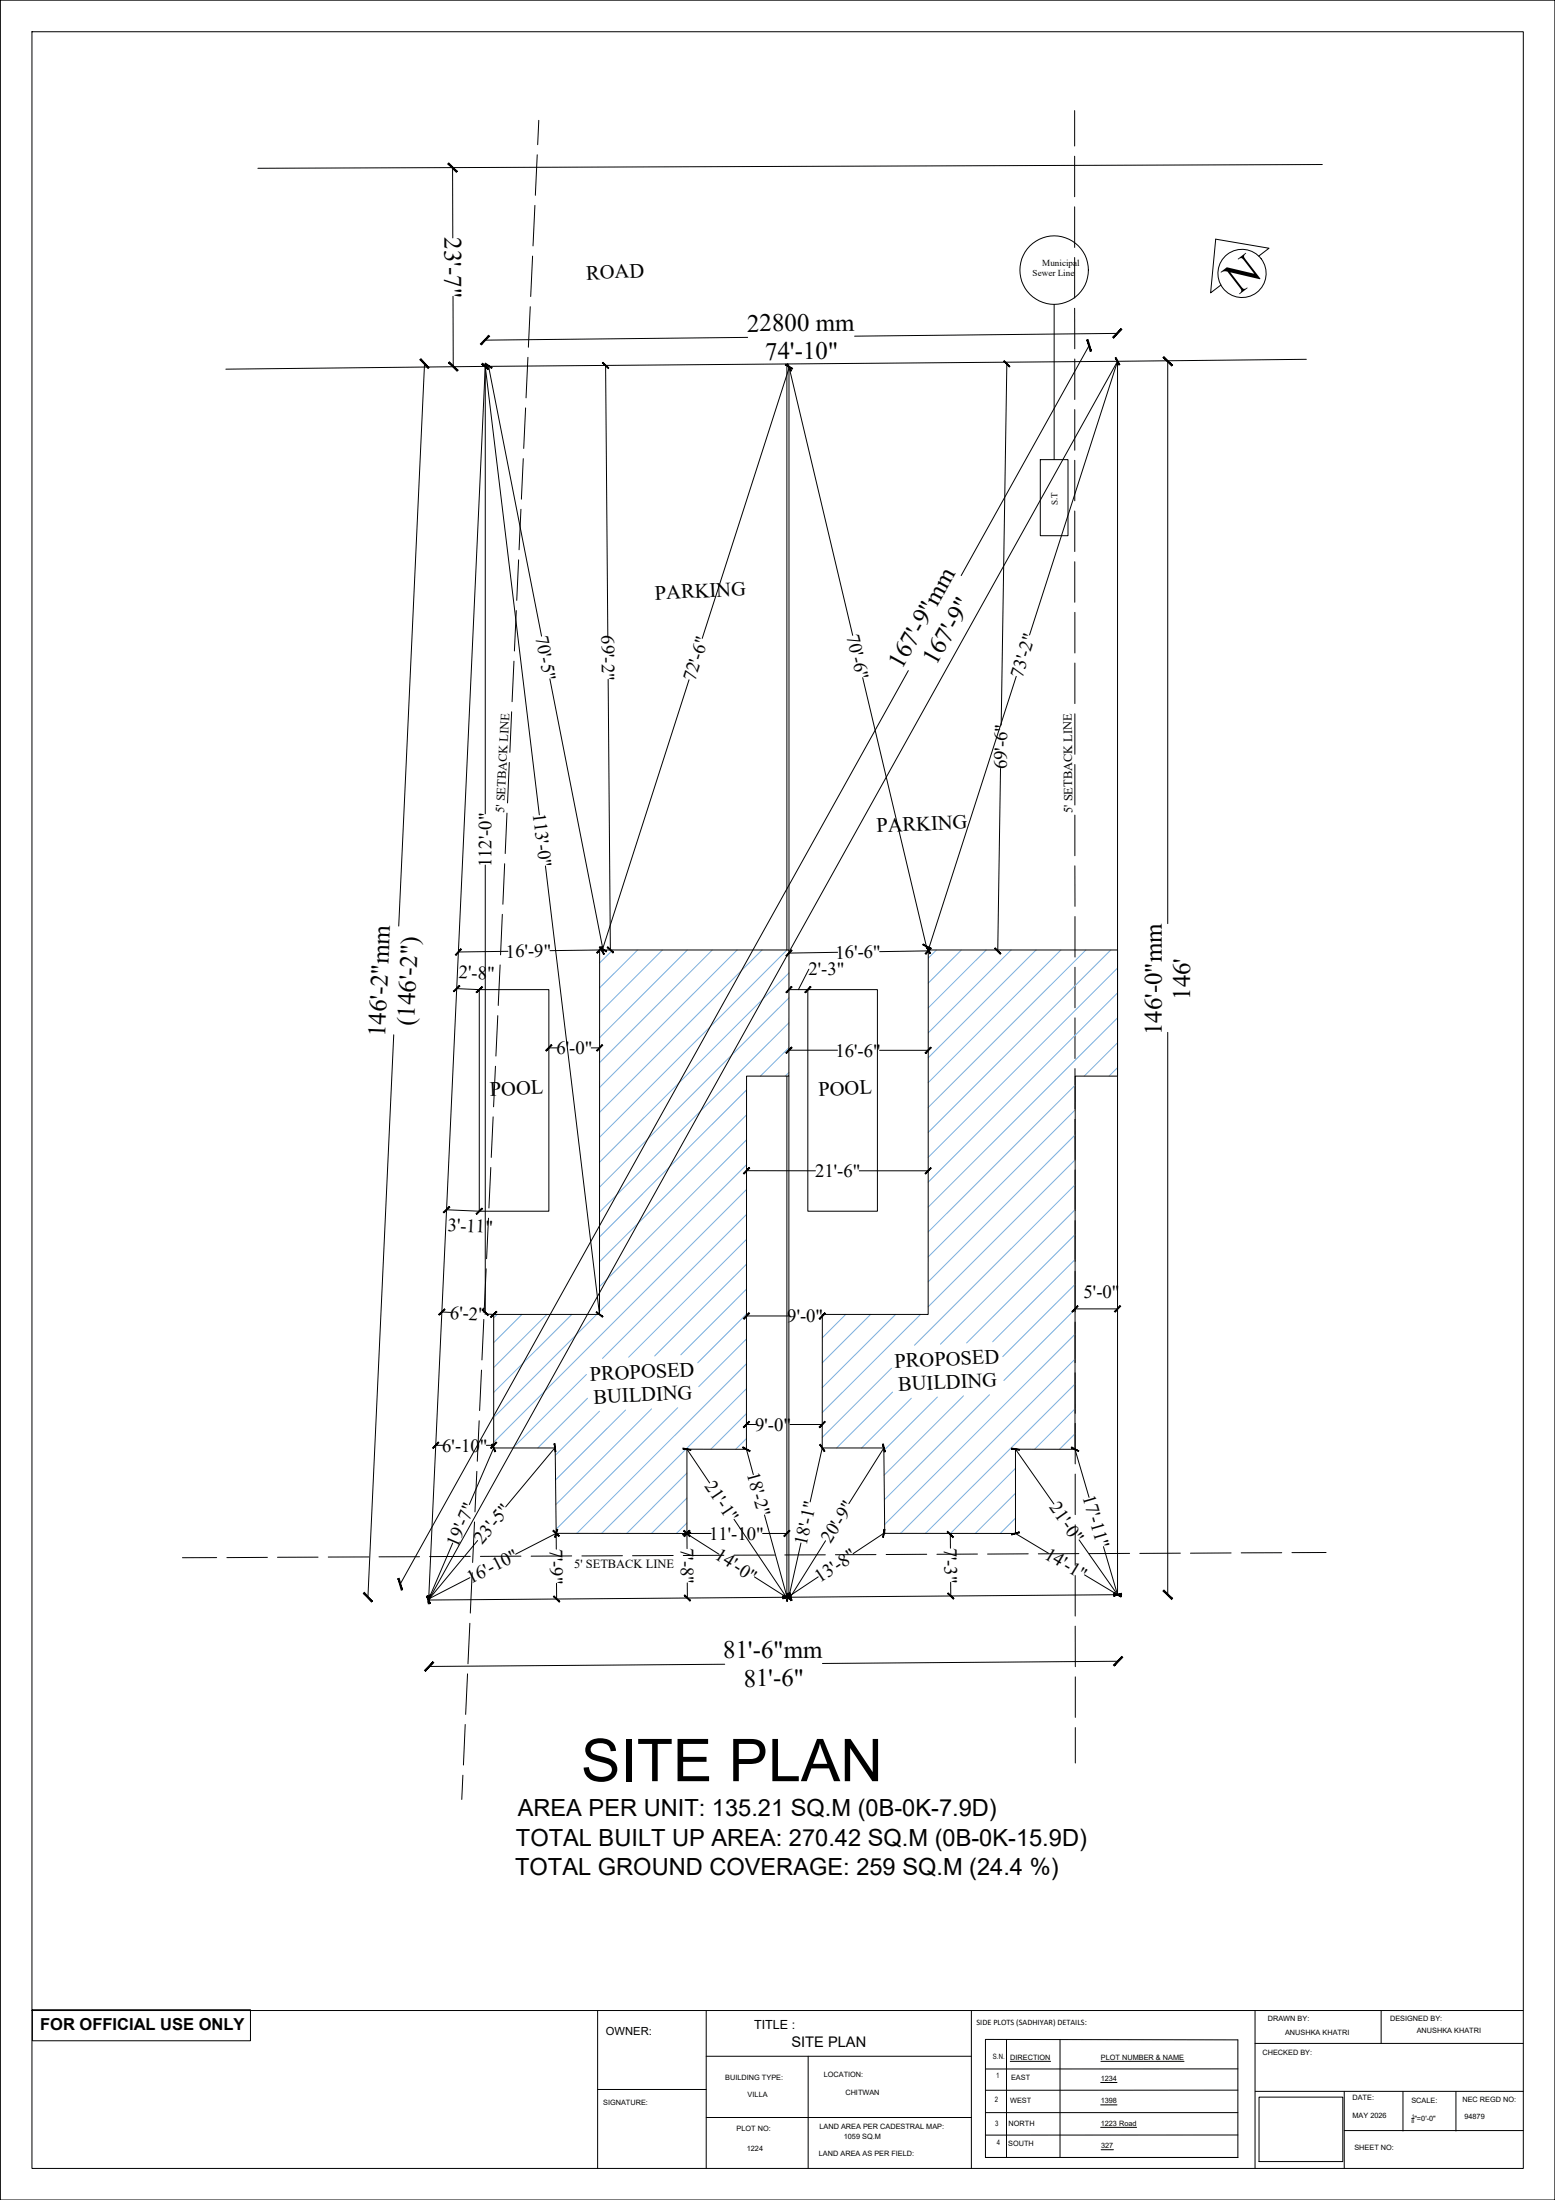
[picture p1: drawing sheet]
<svg xmlns="http://www.w3.org/2000/svg" width="594mm" height="841mm" viewBox="0 0 594 841" stroke-linecap="round" stroke-linejoin="round" font-family="sans-serif">
<!-- layer: ROAD -->
<path d="M505.2 62.9l-406.7 1.4M499.1 137.4l-72.2 .7M185.4 140.1l-99.1 1" fill="none" stroke="#000" stroke-width=".38"/>
<!-- layer: SITE BOUNDARY -->
<path d="M185.4 140.1l241.5-2v471.5l-263.1 2.1zM300.6 140.2v223M301.4 140.2v223M300.6 411.4v199.2M301.4 411.4v199.2" fill="none" stroke="#000" stroke-width=".38"/>
<!-- layer: dim -->
<g fill="none" stroke="#000" stroke-width=".38">
<path d="M205.2 59.2l-.7 15.5M205.8 46l-.4 9.3M410.6 42.3v13.5M410.6 59.7v15.5M204.4 78.5l-.8 15.5M410.6 79.1v15.5M203.5 97.9l-.8 15.5M410.6 98.5v15.4M202.6 117.2l-.7 15.5M402.7 116.4v59.3M410.6 117.8v15.5M201.7 136.6l-.7 15.5"/>
<path d="M410.6 137.2v15.5M200.8 155.9l-.7 15.5M410.6 156.6v15.5M199.9 175.3l-.7 15.5M397.4 175.7h10.6v29.1h-10.6zM410.6 176v15.5M199 194.7l-.7 15.5M410.6 195.4v15.4M198.1 214l-.7 15.5M410.6 214.7v15.5M197.2 233.4l-.7 15.5M410.6 234.1v15.5"/>
<path d="M196.4 252.8l-.8 15.5M410.6 253.5v15.5M195.5 272.1l-.7 15.5M410.6 272.9v15.5M194.6 291.5l-.7 15.4M410.6 292.3v15.4M193.7 310.8l-.7 15.5M410.6 311.6v15.5M192.8 330.2l-.7 15.5M410.6 331l.1 15.5M191.9 349.5l-.7 15.5M410.7 350.4v15.5"/>
<path d="M191.1 368.9l-.8 15.5M410.7 369.8v15.5M190.2 388.3l-.7 15.4M410.7 389.1v15.6M189.3 407.6l-.7 15.5M410.7 408.5v15.5M188.4 427l-.7 15.5M410.7 427.9v15.5M187.5 446.3l-.7 15.5M410.7 447.3v15.5M186.6 465.7l-.7 15.5M410.7 466.6v15.6"/>
<path d="M185.7 485l-.7 15.5M410.7 486v15.5M184.8 504.4l-.7 15.5M410.7 505.4v15.5M184 523.8l-.8 15.4M410.7 524.8l.1 15.5M183.1 543.1l-.8 15.5M410.8 544.1v15.5M182.2 562.5l-.7 15.5M410.8 563.5v15.5M82.8 595.4l-13.1 .1M102.2 595.4h-15.5"/>
<path d="M121.5 595.3h-15.5M140.9 595.2h-15.5M160.3 595.1l-15.5 .1M179.7 595l-15.6 .1M181.3 581.8l-.7 15.5M199 594.9l-15.5 .1M218.4 594.8l-15.5 .1M237.8 594.7l-15.5 .1M257.2 594.6l-15.5 .1M276.5 594.6h-15.5M295.9 594.5h-15.5M315.3 594.4h-15.5"/>
<path d="M334.7 594.3h-15.5M354 594.2l-15.4 .1M373.4 594.1l-15.5 .1M392.8 594l-15.5 .1M410.8 582.9v15.5M412.2 593.9l-15.5 .1M431.6 593.8l-15.5 .1M450.9 593.8h-15.4M470.3 593.7l-15.5 .1M489.7 593.6h-15.5M506.6 593.5h-13M180.4 601.2l-.7 15.5"/>
<path d="M410.8 602.3v15.5M178.6 639.9l-.7 15.5M179.5 620.6l-.7 15.4M410.8 621.7v15.4M177.7 659.2l-.6 15.5M410.8 641v15.5M176.8 678.6l-.4 9.3M410.8 660.4v13.6"/>
<circle cx="402.7" cy="103.2" r="13.1"/>
</g>
<!-- layer: TEXT -->
<g fill="none" stroke="#000" stroke-width=".38">
<path d="M172.9 64.1l.1 26.9M173.1 113.3l.1 26.8M162.2 139l-9.9 215M186.6 139.9l20.3 103.3M231.4 139.7l.8 103.4M285.6 129l-100.3 1M384.7 139.1l-2.2 138.1M416.1 132.1l-48.9 87.9M426.9 127.5l-100.4 1M446.1 138.1v215M301.4 140.2l24.4 102.7M301.5 140.5l-33.2 103.5"/>
<path d="M210.1 259.5l20.2 103.4M232.3 259.7l.9 103.4M263.2 259.9l-33.2 103.6M329.6 259.1l24.3 102.7M347 256.4l-194.1 349.2M388.3 258.6l-33.7 104.6M393.3 242.7l33.6-104.6-263.1 473.6M382.2 293.8l-1 69.7M185.4 311.1v-171l20.7 171.4M185.4 330.7v171M208.4 331l20.6 171.5M174.5 377.9l8.6 .4"/>
<path d="M194.1 363.7l-19 .2M229.1 363.2l-19 .2M301.4 378.3h7.2M309 370.5l-4 7.8M320 364.1l-18.6 .2M354.6 363.5l-18.5 .3M150.4 395.6l-9.8 215M446.1 394.7v214.9M209.6 400.6h3.3M225.9 400.6h3.2M301.4 401.5h18.6M336.1 401.5h18.5"/>
<path d="M285.2 447.5l26.3 .1M328.3 447.6h26.3M170.6 462.5l12.5 .5M168.8 501.6l3.4 .1M185.2 502.3l3.4 .2M285.2 503.1h15.9M314.1 503.1h.1M410.7 500.4h16.2M166.5 552.5h2.7M185.8 552.5h2.8M188.6 553.5l-9.3 21.7M212 553.5l-18.8 22.6"/>
<path d="M262.4 554l8.7 12.9M285.2 554l2.6 9.7M285.2 544.6h3.6M301.8 544.6h12.3M314.1 553.5l-4.6 20.7M337.7 553.5l-13.4 21.3M388 554l14.6 21M410.7 554l5.4 18.4M292.1 579.1l8.6 31.5M182.5 588.9l-18.8 22.7 9.2-21.7M212.5 592.2v-6l-15.5 7.9M262.4 586.3l12.3 7.9"/>
<path d="M271.7 586.2h-9.3l.1 5.8M280.4 580.8l20.1 29.8M291.4 586.2h9.2M306 589.9l-4.6 20.6M315.4 589l-13.3 21.3M337.6 586.2l-11.7 7.7M363.1 586.6v5.2M388 586.2l12.6 7.6M412.3 588.7l14.6 20.9M421.6 591.3l5.3 18.3M179.5 603.1l-15.4 8M212.6 605.3l.1 6"/>
<path d="M262.6 605.1v5.8M288.2 602.8l12.4 7.9M312.6 602.8l-11.7 7.8M363.2 604.9v5.2M414.3 602.1l12.6 7.5M276.9 636.2l-112.9 .9M427.2 635.1l-113 .8"/>
</g>
<g fill="#000" stroke="#000" stroke-width=".38">
<path d="M171.1 62.6l3.2 3.3 .4-.4zM171.1 62.6l.4-.3 3.2 3.2z"/>
<path d="M171.4 138.7l3.6 2.8-3.3-3.2zM171.4 138.7l3.6 2.8-.4 .4z"/>
<path d="M186.7 128.2l-2.8 3.6 3.1-3.2zM186.7 128.2l-2.8 3.6-.4-.3z"/>
<path d="M415.2 129.9l1.3 4.5 .5-.2zM415.2 129.9l.5-.1 1.3 4.4z"/>
<path d="M428.3 125.6l-3.2 3.3 .3 .3zM428.3 125.6l.3 .4-3.2 3.2z"/>
<path d="M426.1 136.8l1.4 2.8 .3-.2zM426.1 136.8l.3-.1 1.4 2.7z"/>
<path d="M444.3 136.7l3.3 3.2 .3-.3zM444.3 136.7l.4-.4 3.2 3.3z"/>
<path d="M160.5 137.5l3 3.4 .4-.4zM160.5 137.5l.3-.4 3.1 3.4z"/>
<path d="M184.2 139.1l2.2 2.2 .2-.3zM184.4 138.9l2.2 2.1-2.4-1.9z"/>
<path d="M184.1 139.3l2.4 1.9 .2-.3zM184.3 139l2.4 1.9-2.6-1.6z"/>
<path d="M185.3 139.1l2.5 1.7 .2-.3zM185.5 138.8l2.5 1.7-2.7-1.4z"/>
<path d="M230.2 138.8l2.1 2.1 .3-.2zM230.2 138.8l.2-.3 2.2 2.2z"/>
<path d="M300.7 139.2l1.4 2.7 .3-.1zM300.7 139.2l.3-.1 1.4 2.7z"/>
<path d="M300 139.5l2.6 1.6 .2-.2zM300.2 139.3l2.6 1.6-2.8-1.4z"/>
<path d="M383.5 138.1l2.1 2.2 .2-.2zM383.7 137.9l2.1 2.2-2.3-2z"/>
<path d="M175.5 376.8l-2 2.3 2.2-2.1zM173.2 378.8l2.3-2-2 2.3z"/>
<path d="M176.1 362.7l-1.9 2.5 2.1-2.2zM176.1 362.7l-1.9 2.5-.2-.3z"/>
<path d="M181.9 379.3l.2 .2 2-2.3zM184.1 377.2l.2 .2-2.2 2.1z"/>
<path d="M230.1 361.9l-2.2 2.2 .2 .2zM230.1 361.9l.2 .3-2.2 2.1z"/>
<path d="M229.2 361.9l-.2 .3 2.7 1.4zM229 362.2l2.7 1.4-.2 .3z"/>
<path d="M229.2 362.1l1.7 2.6-1.4-2.7zM229.2 362.1l1.7 2.6-.3 .2z"/>
<path d="M232.2 361.9l-.2 .2 2.4 2zM232 362.1l2.4 2-.2 .2z"/>
<path d="M302.4 363.2l-1.9 2.4 2.1-2.2zM302.4 363.2l-1.9 2.4-.3-.3z"/>
<path d="M302.4 377.1l-1.9 2.4 2.1-2.2zM302.4 377.1l-1.9 2.4-.3-.2z"/>
<path d="M307.4 379.3l.3 .2 1.9-2.4zM309.6 377.1l.3 .2-2.2 2.2z"/>
<path d="M352.7 360.9l-.1 .2 2.7 1.3zM352.6 361.1l2.7 1.3-.2 .3z"/>
<path d="M355.6 362.3l-2.1 2.2 .2 .2zM355.6 362.3l.2 .2-2.1 2.2z"/>
<path d="M353.8 361.9l1.7 2.5-1.4-2.7zM353.8 361.9l1.7 2.5-.3 .2z"/>
<path d="M380 362.6l2.4 1.9-2.1-2.1zM380 362.6l2.4 1.9-.3 .3z"/>
<path d="M210.6 399.4l-1.9 2.4 2.2-2.2zM208.5 401.5l2.1-2.1-1.9 2.4z"/>
<path d="M227.9 401.6l.2 .2 2-2.4zM230.1 399.4l.2 .2-2.2 2.2z"/>
<path d="M302.4 400.3l-1.9 2.4 2.1-2.2zM302.4 400.3l-1.9 2.4-.3-.3z"/>
<path d="M353.4 402.4l.3 .3 1.9-2.4zM355.6 400.3l.2 .2-2.1 2.2z"/>
<path d="M286.2 446.3l-2 2.5 2.2-2.2zM286.2 446.3l-2 2.5-.2-.3z"/>
<path d="M353.4 448.5l.2 .3 2-2.4zM355.6 446.4l.2 .2-2.2 2.2z"/>
<path d="M171.6 461.3l-2 2.3 2.2-2.1zM169.3 463.4l2.3-2.1-2 2.3z"/>
<path d="M181.9 464l.2 .2 2-2.3zM184.1 461.9l.2 .2-2.2 2.1z"/>
<path d="M411.7 499.2l-1.9 2.4 2.1-2.2zM411.7 499.2l-1.9 2.4-.3-.3z"/>
<path d="M169.8 500.4l-2 2.3 2.2-2zM167.6 502.5l2.2-2.1-2 2.3z"/>
<path d="M184.4 500.5l-.2 .2 2.4 2zM184.2 500.7l2.4 2-.2 .2z"/>
<path d="M187.4 503.4l.2 .2 2-2.3zM189.6 501.3l.2 .3-2.2 2z"/>
<path d="M227.9 501.4l-.1 .3 2.5 1.6zM227.8 501.7l2.5 1.6-.2 .2z"/>
<path d="M286.1 501.9l-1.9 2.4 2.2-2.2zM286.1 501.9l-1.9 2.4-.2-.3z"/>
<path d="M312.9 504l.3 .3 1.9-2.4zM315.1 501.9l.3 .2-2.2 2.2z"/>
<path d="M425.8 501.3l.2 .3 1.9-2.4zM427.9 499.2l.2 .2-2.1 2.2z"/>
<path d="M167.4 551.3l-1.9 2.4 2.2-2.2zM165.3 553.5l2.1-2.2-1.9 2.4z"/>
<path d="M189.5 551.3l-2.1 2.2 .2 .2zM189.5 551.3l.3 .2-2.2 2.2z"/>
<path d="M187.9 552.2l1.1 2.8 .3-.1zM187.9 552.2l.3-.1 1.1 2.8z"/>
<path d="M211.7 551.9l.3 3.1 .3-.1zM211.7 551.9h.4l.2 3z"/>
<path d="M260.9 553.9l3 .6 .1-.3zM261 553.6l3 .6-3.1-.3z"/>
<path d="M286.1 543.4l-1.9 2.3 2.2-2.1zM284 545.5l2.1-2.1-1.9 2.3z"/>
<path d="M283.8 553.4l2.6 1.5 .2-.3zM283.9 553.1l2.7 1.5-2.8-1.2z"/>
<path d="M312.9 545.5l.3 .2 1.9-2.3zM315.1 543.4l.2 .2-2.1 2.1z"/>
<path d="M313.2 552.3l1.6 2.6 .3-.2zM313.2 552.3l.3-.2 1.6 2.6z"/>
<path d="M337.2 552.1l.6 3 .4-.1zM337.2 552.1l.3-.1 .7 3z"/>
<path d="M386.4 553.9l3 .5 .1-.3zM386.5 553.6l3 .5-3.1-.2z"/>
<path d="M409.3 553.5l2.7 1.4 .1-.3zM409.5 553.2l2.6 1.4-2.8-1.1z"/>
<path d="M212.8 584.7l-.9 2.9 .2 .1zM212.8 584.7l.3 .1-1 2.9z"/>
<path d="M211.3 585.2l2.1 2.2 .3-.3zM211.3 585.2l.2-.2 2.2 2.1z"/>
<path d="M261.2 585.2l2.2 2.2 .2-.3zM261.2 585.2l.3-.2 2.1 2.1z"/>
<path d="M263.4 585l-1.9 2.4 2.1-2.2zM261.2 587.1l2.2-2.1-1.9 2.4z"/>
<path d="M260.9 586.8l3-.7-.1-.3zM260.8 586.5l3-.7-2.9 1z"/>
<path d="M299.4 587.1l.2 .3 2-2.4zM301.6 585l.2 .2-2.2 2.2z"/>
<path d="M337.8 584.7l-.6 2.9 .3 .1zM337.8 584.7h.3l-.6 3z"/>
<path d="M361.9 585.6l2.1 2.2 .3-.3zM361.9 585.6l.2-.2 2.2 2.1z"/>
<path d="M386.5 586.7l3-.7-.1-.3zM386.4 586.4l3-.7-2.9 1z"/>
<path d="M138.8 609.1l3.5 3-3.1-3.4zM138.8 609.1l3.5 3-.4 .3z"/>
<path d="M152 603.5l1.8 4.2-1.3-4.3zM152 603.5l1.8 4.2-.5 .2z"/>
<path d="M163 610.2l1.4 2.7-1.1-2.8zM163 610.2l1.4 2.7-.3 .2z"/>
<path d="M163.4 610.1l.6 3-.3-3zM163.4 610.1l.6 3h-.4z"/>
<path d="M164.4 609.5l-.6 3 .9-2.8zM164.4 609.5l-.6 3h-.3z"/>
<path d="M211.7 610.1l-.2 .2 2.3 2zM211.5 610.3l2.3 2-.2 .2z"/>
<path d="M261.6 609.7l-.2 .2 2.4 1.9zM261.4 609.9l2.4 1.9-.2 .3z"/>
<path d="M299 610.1l-.1 .4 3.1 .2zM298.9 610.5l3.1 .2-.1 .4z"/>
<path d="M299.1 610.9v.3l2.9-1zM299.1 611.2l2.9-1 .1 .3z"/>
<path d="M299.4 609.8l-.1 .3 2.8 1.2zM299.3 610.1l2.8 1.2-.2 .2z"/>
<path d="M300.5 609.3l1.9 2.4-1.7-2.6zM300.5 609.3l1.9 2.4-.3 .2z"/>
<path d="M301 609.1l-.2 3 .6-3zM301 609.1l-.2 3-.3-.1z"/>
<path d="M301.6 608.9l.9 2.9-.6-3zM301.6 608.9l.9 2.9-.3 .1z"/>
<path d="M362.3 609l-.3 .2 2.4 1.9zM362 609.2l2.4 1.9-.2 .2z"/>
<path d="M425.4 609.8l.1 .4 2.9-1.1zM425.5 610.2l2.9-1.1 .1 .3z"/>
<path d="M425.5 609.2l-.1 .3 3.1 .3zM425.4 609.5l3.1 .3-.1 .3z"/>
<path d="M425.7 608.8l-.2 .2 2.9 1.2zM425.5 609l2.9 1.2-.2 .3z"/>
<path d="M444.7 607.9l-.4 .3 3.6 2.9zM444.3 608.2l3.6 2.9-.3 .3z"/>
<path d="M165.4 635.3l-2.9 3.6 3.2-3.3zM165.4 635.3l-2.9 3.6-.3-.4z"/>
<path d="M428.6 633.3l-3.2 3.2 .3 .3zM428.6 633.3l.3 .3-3.2 3.2z"/>
</g>
<!-- layer: HATCH 1 -->
<g fill="none" stroke="#7aafdf" stroke-width=".38">
<path d="M234.1 363.2l-5 4.9M243.6 363.2l-14.5 14.4M253.1 363.2l-24 24M262.6 363.2l-33.5 33.5M272.1 363.2l-43 43M281.6 363.2l-52.5 52.5M291.1 363.2l-62 62M300.7 363.2l-71.6 71.5M301.4 371.9l-72.3 72.4M357.8 363.2l-3.2 3.1M367.3 363.2l-12.7 12.6M376.8 363.2l-22.2 22.1"/>
<path d="M386.3 363.2l-31.7 31.6M395.8 363.2l-41.2 41.2M405.3 363.2l-50.7 50.7M414.8 363.2l-60.2 60.2M424.4 363.2l-69.8 69.7M426.9 370.1l-72.3 72.4M426.9 379.6l-72.3 72.3M301.4 381.5l-72.3 72.3M301.4 391l-72.3 72.3M426.9 389.1l-72.3 72.4M426.9 398.6l-12.7 12.8M285.2 416.7l-56.1 56.1"/>
<path d="M301.4 410l-1.4 1.4M301.4 400.5l-10.9 10.9M410.7 414.9l-56.1 56.1M426.9 408.2l-3.2 3.2M285.2 426.2l-56.2 56.1M285.2 435.7l-56.2 56.2M410.7 424.3l-56.1 56.2M410.7 433.9l-56.1 56.1M285.2 445.2l-56.2 56.2M285.2 454.7l-96.6 96.7M410.7 443.4l-56.1 56.2M410.7 452.9l-61.4 61.4"/>
<path d="M285.2 464.3l-55 55M285.2 473.8l-45 45M410.7 462.4l-51.4 51.5M410.7 472l-41.4 41.4M285.2 483.3l-35.1 35.1M285.2 492.8l-25.1 25.1M410.7 481.5l-31.5 31.4M410.7 491l-27.6 27.6M189.9 502.5l-1.3 1.3M199.4 502.5l-10.8 10.8M208.9 502.5l-20.3 20.3M218.5 502.5l-29.9 29.8"/>
<path d="M228 502.5l-39.4 39.4M285.2 502.4l-18.7 18.6M285.2 511.9l-18.3 18.2M323.1 502.5l-9 9M332.6 502.5l-18.5 18.5M342.2 502.5l-28.1 28M351.7 502.5l-37.6 37.5M410.7 500.5l-27.2 27.3M410.7 510l-72.7 72.8M410.7 519.5l-66.6 66.7M224 525.4l-28.1 28.1M224.5 534.5l-19 19"/>
<path d="M229 539.5l-16.9 16.8M239 539l-26.8 26.8M248.9 538.6l-36.5 36.6M258.9 538.1l-46.5 46.5M285.2 521.4l-64.8 64.8M285.2 530.9l-55.3 55.3M340.6 523.1l-26.5 26.4M341 532.2l-21.4 21.3M348.2 534.5l-19 19M358.1 534.1l-20.4 20.4M368.1 533.6l-30.4 30.4M378.1 533.2l-40.2 40.1"/>
<path d="M410.7 538.6l-15.4 15.4M410.7 529.1l-57.1 57.1M285.2 540.4l-13.6 13.6M285.2 549.9l-4.1 4.1M410.7 548.1l-5.9 5.9M262.4 563.1l-23 23.1M262.4 572.7l-13.5 13.5M388 561.3l-24.9 24.9M388 570.9l-15.4 15.3M262.4 582.2l-4 4M388 580.4l-5.9 5.8"/>
</g>
<!-- layer: wall -->
<path d="M229.1 363.2h72.3v48.2h-16.2v142.6h-22.8v32.2h-49.9l-.4-32.7h-23.5v-51h40.4zM354.6 363.2h72.3v48.2h-16.1l-.1 142.6h-22.7v32.2h-50l-.3-32.7h-23.6l.1-51h40.4z" fill="none" stroke="#000" stroke-width=".38"/>
<!-- layer: LF -->
<path d="M183.1 378.3h26.6v84.7h-26.6zM308.6 378.3h26.6v84.7h-26.6z" fill="none" stroke="#000" stroke-width=".38"/>
<!-- layer: border -->
<g fill="none" stroke="#000" stroke-width=".38">
<path d="M.1 .1h593.9v840.9h-593.9zM12.2 12.1h569.8v816.9h-569.8zM12.1 768.6h569.8M12.4 768.3h83.3v11.8h-83.3zM228.3 768.6v60.4M269.8 768.6v60.4M371.1 768.6v60.4M479.5 768.6v60.4M527.7 768.6v12.6M228.3 798.8h41.5M269.8 786.1h101.3M308.8 786.1v42.9"/>
<path d="M479.5 781.2h102.4M479.6 799.5h102.4M513.6 799.5v29.5M536 799.5v15.1M556.2 799.5v15.1M269.8 809.5h101.3M513.6 814.5h68.4"/>
</g>
<!-- layer: DIMENDION -->
<path d="M386 788h15.4M420.5 796.1h6.2M420.6 788h31.7M420.5 813.3h13.7M420.5 804.7h6.2M539.3 809.8h1M420.7 821.8h4.7" fill="none" stroke="#000" stroke-width=".38"/>
<!-- layer: HATCH 1 -->
<path d="M481 801.7h32v24.6h-32z" fill="none" stroke="#000" stroke-width=".38"/>
<!-- layer: ele4 -->
<path d="M376.5 779.6l96.4 .2v45h-96.4zM384.5 779.6v45.2M405 779.6v45.2M472.9 790.9h-96.4M472.9 799l-96.4 .1M376.5 807.6h96.4M472.9 816.2h-96.4" fill="none" stroke="#000" stroke-width=".38"/>
<!-- layer: 0 -->
<g fill="none" stroke="#000" stroke-width=".38">
<path d="M480.9 97.9l3.9-3-20.3-3.5-2 20.6 3.9-3"/>
<circle cx="474.5" cy="104.5" r="9.2"/>
</g>
<text font-size="22.6" x="222" y="680.9">SITE PLAN</text>
<text font-size="16.8" x="473.3" y="112.7" transform="rotate(-37 473.3 112.7)">N</text>
<g font-size="9.5">
<text x="169.8" y="90.8" transform="rotate(90 169.8 90.8)">23'-7&quot;</text>
<text x="285.4" y="126.7" transform="rotate(-1 285.4 126.7)">22800 mm</text>
<text x="292.4" y="137.4" transform="rotate(-1 292.4 137.4)">74'-10&quot;</text>
<text x="344.5" y="256.3" transform="rotate(-61 344.5 256.3)">167'-9&quot;mm</text>
<text x="357.7" y="254.7" transform="rotate(-61 357.7 254.7)">167'-9&quot;</text>
<text x="454.7" y="382.3" transform="rotate(-90 454.7 382.3)">146'</text>
<text x="158.2" y="392.2" transform="rotate(-87 158.2 392.2)">(146'-2&quot;)</text>
<text x="443.9" y="395.8" transform="rotate(-90 443.9 395.8)">146'-0&quot;mm</text>
<text x="147.1" y="396.5" transform="rotate(-87 147.1 396.5)">146'-2&quot;mm</text>
<text x="276.3" y="634">81'-6&quot;mm</text>
<text x="284.1" y="644.7">81'-6&quot;</text>
</g>
<g font-size="9">
<text x="197.8" y="694.1">AREA PER UNIT: 135.21 SQ.M (0B-0K-7.9D)</text>
<text x="197.1" y="705.5">TOTAL BUILT UP AREA: 270.42 SQ.M (0B-0K-15.9D)</text>
<text x="196.8" y="716.6">TOTAL GROUND COVERAGE: 259 SQ.M (24.4 %)</text>
</g>
<g font-size="7.8">
<text x="224.1" y="106.9" transform="rotate(-3 224.1 106.9)">ROAD</text>
<text x="250.3" y="229.2" transform="rotate(-3 250.3 229.2)">PARKING</text>
<text x="335" y="318.2" transform="rotate(-3 335 318.2)">PARKING</text>
<text x="187.3" y="419" transform="rotate(-3 187.3 419)">POOL</text>
<text x="312.8" y="419" transform="rotate(-3 312.8 419)">POOL</text>
<text x="225.5" y="527.8" transform="rotate(-3 225.5 527.8)">PROPOSED</text>
<text x="341.9" y="522.9" transform="rotate(-3 341.9 522.9)">PROPOSED</text>
<text x="343.3" y="531.7" transform="rotate(-3 343.3 531.7)">BUILDING</text>
<text x="226.9" y="536.6" transform="rotate(-3 226.9 536.6)">BUILDING</text>
</g>
<g font-size="7.2">
<text x="204.5" y="243.4" transform="rotate(79 204.5 243.4)">70'-5&quot;</text>
<text x="229.8" y="242.9" transform="rotate(90 229.8 242.9)">69'-2&quot;</text>
<text x="323.4" y="243.2" transform="rotate(77 323.4 243.2)">70'-6&quot;</text>
<text x="265.4" y="260.8" transform="rotate(-72 265.4 260.8)">72'-6&quot;</text>
<text x="390.5" y="259.5" transform="rotate(-72 390.5 259.5)">73'-2&quot;</text>
<text x="384.6" y="294.1" transform="rotate(-89 384.6 294.1)">69'-6&quot;</text>
<text x="203.6" y="311" transform="rotate(83 203.6 311)">113'-0&quot;</text>
<text x="187.8" y="331.5" transform="rotate(-90 187.8 331.5)">112'-0&quot;</text>
<text x="193.3" y="366" transform="rotate(-1 193.3 366)">16'-9&quot;</text>
<text x="319.2" y="366.5" transform="rotate(-1 319.2 366.5)">16'-6&quot;</text>
<text x="175.2" y="373.9" transform="rotate(3 175.2 373.9)">2'-8&quot;</text>
<text x="308.9" y="372.9">2'-3&quot;</text>
<text x="212.6" y="403">6'-0&quot;</text>
<text x="319.2" y="403.9">16'-6&quot;</text>
<text x="311.4" y="449.9">21'-6&quot;</text>
<text x="170.9" y="470.6" transform="rotate(3 170.9 470.6)">3'-11&quot;</text>
<text x="414" y="496.3">5'-0&quot;</text>
<text x="171.8" y="504.1" transform="rotate(3 171.8 504.1)">6'-2&quot;</text>
<text x="300.8" y="505.4">9'-0&quot;</text>
<text x="288.5" y="546.9">9'-0&quot;</text>
<text x="169" y="554.9">6'-10&quot;</text>
<text x="285.3" y="563.5" transform="rotate(75 285.3 563.5)">18'-2&quot;</text>
<text x="269" y="568.1" transform="rotate(56 269 568.1)">21'-1&quot;</text>
<text x="413.6" y="572.3" transform="rotate(74 413.6 572.3)">17'-11&quot;</text>
<text x="400.7" y="576.2" transform="rotate(55 400.7 576.2)">21'-0&quot;</text>
<text x="174.8" y="591.6" transform="rotate(-67 174.8 591.6)">19'-7&quot;</text>
<text x="184.2" y="590.6" transform="rotate(-50 184.2 590.6)">23'-5&quot;</text>
<text x="210.1" y="592" transform="rotate(89 210.1 592)">7'-9&quot;</text>
<text x="260.1" y="591.8" transform="rotate(90 260.1 591.8)">7'-8&quot;</text>
<text x="270.9" y="588.6">11'-10&quot;</text>
<text x="308.2" y="591.2" transform="rotate(-77 308.2 591.2)">18'-1&quot;</text>
<text x="317.3" y="590.4" transform="rotate(-58 317.3 590.4)">20'-9&quot;</text>
<text x="360.7" y="591.6" transform="rotate(90 360.7 591.6)">7'-3&quot;</text>
<text x="272.7" y="595.7" transform="rotate(33 272.7 595.7)">14'-0&quot;</text>
<text x="398.6" y="595.4" transform="rotate(31 398.6 595.4)">14'-1&quot;</text>
<text x="179.9" y="605.6" transform="rotate(-27 179.9 605.6)">16'-10&quot;</text>
<text x="313.2" y="605.3" transform="rotate(-34 313.2 605.3)">13'-8&quot;</text>
</g>
<text font-size="6.3" x="15.3" y="776.2">FOR OFFICIAL USE ONLY</text>
<text font-size="5.6" x="302.4" y="782.6">SITE PLAN</text>
<g font-size="4.8">
<text x="192.6" y="310.8" transform="rotate(-87 192.6 310.8)">5' SETBACK LINE</text>
<text x="409.7" y="310.8" transform="rotate(-90 409.7 310.8)">5' SETBACK LINE</text>
<text x="219.4" y="599.3">5' SETBACK LINE</text>
<text x="288.1" y="775.8">TITLE :</text>
</g>
<text font-size="4.3" x="231.5" y="777.8">OWNER:</text>
<g font-size="3.5">
<text x="398.2" y="101.6">Municipal</text>
<text x="394.5" y="105.7">Sewer Line</text>
<text x="404.1" y="193.2" transform="rotate(-90 404.1 193.2)">S.T</text>
</g>
<text font-size="3.2" x="373.1" y="774.3">SIDE PLOTS (SADHIYAR) DETAILS:</text>
<g font-size="2.8">
<text x="484.4" y="772.8">DRAWN BY:</text>
<text x="531.1" y="772.7">DESIGNED BY:</text>
<text x="491" y="777.9">ANUSHKA KHATRI</text>
<text x="541.2" y="777.4">ANUSHKA KHATRI</text>
<text x="482.3" y="785.6">CHECKED BY:</text>
<text x="379.4" y="787.1">S.N.</text>
<text x="386" y="787.4">DIRECTION</text>
<text x="420.6" y="787.4">PLOT NUMBER &amp; NAME</text>
<text x="277.1" y="795.3">BUILDING TYPE:</text>
<text x="314.7" y="794">LOCATION:</text>
<text x="380.6" y="794.5">1</text>
<text x="386.3" y="795.1">EAST</text>
<text x="420.5" y="795.5">1234</text>
<text x="285.6" y="801.7">VILLA</text>
<text x="323" y="801">CHITWAN</text>
<text x="380.1" y="803.6">2</text>
<text x="385.9" y="803.8">WEST</text>
<text x="516.7" y="802.9">DATE:</text>
<text x="539.2" y="803.8">SCALE:</text>
<text x="558.7" y="803.6">NEC REGD NO:</text>
<text x="230.4" y="804.8">SIGNATURE:</text>
<text x="420.5" y="804.1">1398</text>
<text x="516.7" y="809.7">MAY 2026</text>
<text x="559.4" y="810">94879</text>
<text x="281.4" y="814.8">PLOT NO:</text>
<text x="313.1" y="813.7">LAND AREA PER CADESTRAL MAP:</text>
<text x="380.2" y="812.7">3</text>
<text x="385.3" y="812.9">NORTH</text>
<text x="420.5" y="812.7">1223 Road</text>
<text x="540.4" y="810.8">&quot;=0'-0&quot;</text>
<text x="322.4" y="817.5">1059 SQ.M</text>
<text x="380.8" y="820">4</text>
<text x="385.2" y="820.5">SOUTH</text>
<text x="420.7" y="821.2">327</text>
<text x="517.5" y="822">SHEET NO:</text>
<text x="285.3" y="822.4">1224</text>
<text x="312.9" y="824.2">LAND AREA AS PER FIELD:</text>
</g>
<g font-size="2">
<text x="539.3" y="809.6">1</text>
<text x="539.3" y="811.5">8</text>
</g>
</svg>
